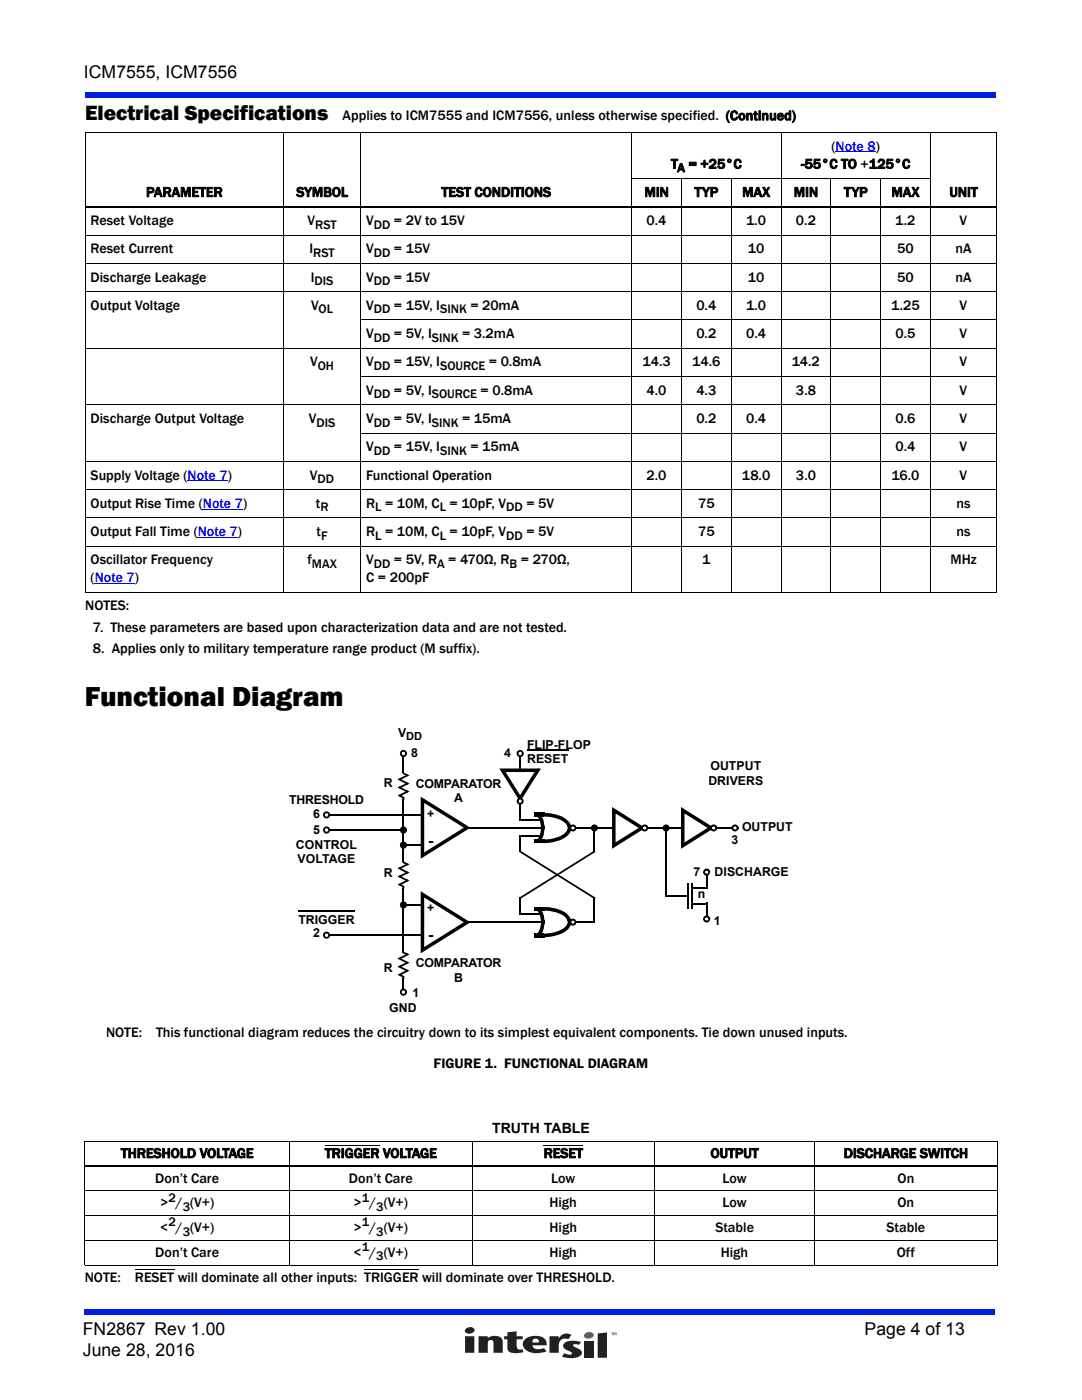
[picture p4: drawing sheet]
<svg xmlns="http://www.w3.org/2000/svg" width="216mm" height="279mm" viewBox="0 0 216 279" stroke-linecap="round" stroke-linejoin="round" font-family="sans-serif">
<g fill="#001fe0">
<path d="M16.9 261.3h181.7v1h-181.7z"/>
<path d="M16.9 18.4h181.7v1h-181.7z"/>
</g>
<path d="M92.1 264.1h31.7v8.4h-31.7z" fill="#fff"/>
<path d="M122 265.9h.4l-.2 .1v.5l-.1-.5zM122.4 265.9l.3 .4 .3-.4v.6l-.1-.5-.2 .5-.2-.5-.1 .5z" fill="#221f1f"/>
<path d="M116.7 266.2a1.06 1.06 0 0 1 1.8 .3 1.04 1.04 0 0 1-1 .7 1.04 1.04 0 0 1-1-.7z" fill="#c60b46"/>
<g fill="#221f1f">
<path d="M109.6 266.7h1.9v.4a1.74 1.74 0 0 1 2.5-.7l-.6 .9a1.28 1.28 0 0 0-1.4 0 1.28 1.28 0 0 0-.5 1.3v1.4h-1.9z"/>
<path d="M95.5 266.7h1.8v.3a2.22 2.22 0 0 1 2.9 .2l.1 .7v2.1h-1.8l-.1-2.3a.6 .6 0 0 0-.7-.2 .6 .6 0 0 0-.4 .6v1.9h-1.8z"/>
<path d="M101.2 265.9l1.9-.2v1h1.2v.6h-1.2l.1 1.6a.8 .8 0 0 0 1 .4l.3 .5-1.2 .2a1.93 1.93 0 0 1-2-.6l-.1-2.1h-.6v-.6h.6z"/>
<path d="M116.6 267.7h1.8v3.3h-1.8z"/>
<path d="M119.3 266.1l1.8-.2v5.1h-1.8z"/>
<path d="M112.5 268.2a3.6 3.6 0 0 1 3.4-.4l-.4 .6-1-.1-.1 .4a2.9 2.9 0 0 1 1.7 1.1 .94 .94 0 0 1-1 1.1 5.2 5.2 0 0 1-3-.2l.5-.6a1.64 1.64 0 0 0 1.5 .1 2.07 2.07 0 0 0-1.3-.9 .74 .74 0 0 1-.3-1.1z"/>
<path d="M92.8 266.7v3.3h1.8v-3.3zM92.9 265.3l-.1 .2a.98 .98 0 0 0 1 .7 .98 .98 0 0 0 .9-1 1.18 1.18 0 0 0-1.8 .1z"/>
<path d="M104.6 267.5a1.53 1.53 0 0 0 1 2.3l1.6 .2 1.9-.3-.6-.7-.8 .3a1.15 1.15 0 0 1-1.4-.8l2.8-.1a1.76 1.76 0 0 0-2.2-1.8 2.82 2.82 0 0 0-2.3 .9zM106.4 267.3a.67 .67 0 0 1 .8-.1 .67 .67 0 0 1 .3 .7h-1.3z"/>
</g>
<path d="M166.7 30.3h8.1M37.4 95.9h8M18.9 116.4h8M39.5 107.2h8M40.5 101.6h8" fill="none" stroke="#00f" stroke-width=".2"/>
<g fill="none" stroke="#000" stroke-width=".2">
<path d="M17 26.5h181.9M17 26.5v91.6M56.6 26.4v91.8M72 26.4v91.8M126 35.6h59.7M126.1 26.4v91.8M136 35.6v82.6M145.9 35.6v82.6M155.9 26.4v91.8M165.8 35.6v82.6M175.7 35.6v82.6M185.6 26.4v91.8"/>
<path d="M198.9 26.5v91.6M17 46.9h181.9M17 52.6h181.9M17 58.2h181.9M17 69.5h181.9M72 63.9h126.9M72 75.1h126.9M17 80.8h181.9M17 92.1h181.9M17 97.7h181.9M72 86.4h126.9M17 103.4h181.9"/>
<path d="M17 109h181.9M17 118.2h181.9"/>
</g>
<path d="M17 41.3h181.9M132.7 178.8h4.6M137.2 176.3v5M137.8 177.2h3.4M138 176.3v5M141 174.4v3M137.8 180.4h3.4M141 180.2v3" fill="none" stroke="#000" stroke-width=".36"/>
<path d="M106.6 167.6h.7v.7h-.7zM106.6 162.2h2.1v.7h-2.1zM106.6 167.6h2.1v.7h-2.1zM106.7 162.2h.3v.7h-.3zM107.9 165.3h.7v.4l-.7-.2 .7 .1v.3l.1-.6-.1 .7-.7-.1h.7l-.1 .3-.6-.1 .7 .1-.1 .2 .1-.7-.1 .9-.7-.2 .7 .2-.1 .2v.2l-.7-.3 .7 .2-.1 .2-.3 .5-.5-.4 .6 .4-.2 .2-.5-.5 .5 .4-.2 .3-.4-.6 .5 .5-.4 .3-.2-.7 .2 .6-.4 .2v-.7h.1l.1 .6-.2-.6 .1-.1 .3 .7-.4-.6 .2-.1 .3 .6-.4-.6 .2-.1 .5 .5-.6-.4 .2-.2 .5 .5-.6-.4 .1-.1 .6 .4-.6-.4 .2-.3-.1 .2v-.1l.6 .3-.6-.3 .1-.2 .7 .3-.7-.3 .1-.1 .6 .2-.6-.2 .1-.3 .6 .2-.6-.1v-.3l.7 .2-.7-.2v-.1l.7 .2-.7-.1 .1-.3v.1v-.1l.7 .1h-.7v-.3l.7 .1-.7-.1v-.1h.7h-.7v-.3l.7 .1h-.7zM107.9 164.9h.7v.4h-.7zM108 162.2h.5v.7h-.5zM108 167.6h.7v.7h-.7zM108.3 167.6h.5l.1 .7-.1-.7 .6-.1v.7l-.1-.7h.4l.1 .7-.1-.7 .3-.1 .1 .7-.2-.7h.4l.2 .6-.2-.6 .3-.1 .2 .7-.2-.7 .7-.2 .3 .6-.3-.6 .4-.2 .3 .7-.3-.7 .4-.2 .3 .6-.4-.5 .3-.2 .4 .6-.5-.6 .4-.2 .4 .6-.5-.5 .2-.2h-.1h.1l.5 .5-.5-.5 .2-.2-.1 .1 .1-.1 .5 .5-.6-.4 .2-.2 .5 .5-.5-.5 .1-.1 .6 .3-.6-.3 .1-.3 .7 .2-.7-.1 .1-.3 .6 .3-.6-.2h.7h-.7v-.3h.7v.3l-.7-.2 .7 .1-.1 .4-.7-.3 .7 .2-.5 .9-.5-.5 .5 .4-.1 .2-.1 .1-.4-.6 .5 .5-.1 .1-.1 .1-.5-.6 .5 .6-.1 .1-.3 .1-.3-.6 .4 .6-.2 .1-.1 .1-.3-.6 .3 .6-.7 .3-.2-.6 .2 .6-.1 .1-.3-.7 .3 .7h-.1l-1 .3-.2-.7 .2 .7-.4 .1v-.7l.1 .7h-.4l-.1-.7 .1 .7-.3 .1-.1-.7 .1 .7h-.4v-.7v.7l-.9 .1zM107 162.2l.2 .1-.2 .6 .1-.6h.1l.4 .2-.5 .4 .4-.5 .4 .3-.6 .4 .6-.4 .1 .2-.6 .3 .6-.4 .3 .6v-.1v.1l-.6 .3 .6-.3 .1 .3-.7 .1 .7-.2 .2 .9-.1-.5v.1l-.7 .2 .7-.2 .1 .7v-.5v.1l-.7 .1 .7-.1v.3h-.7l.7-.1v.1l-.7 .1 .7-.1v.6h-.6h.6h-.6v-.4l.6-.1-.6 .2-.1-.5h.7l-.7 .1v-.2l.6-.2-.6 .2-.1-.3 .7-.1-.7 .1v-.1l.7-.2-.7 .3-.1-.4 .7-.2-.7 .2 .1 .2-.2-.3 .7-.3-.7 .3-.1-.2 .6-.4-.6 .4 .6-.5-.6 .4h-.1l.2 .1-.2-.2 .5-.4-.5 .4-.1-.2 .5-.4-.5 .5 .4-.6-.4 .6-.2-.2 .3-.6-.2 .7-.1-.1 .1-.6v.7l-.3-.1zM113.3 164.9h.7v.4h-.7zM108.5 162.2l.4 .1-.1 .7v-.7h.4v.7v-.7h.2l.7 .1-.2 .7 .2-.7 .3 .1-.1 .6 .1-.6 .7 .1-.2 .7 .2-.7 .5 .2-.2-.1 .2 .1-.3 .6 .2-.6h.3l.1 .1-.4 .6 .3-.6 .5 .1h-.2l.3 .1-.4 .6 .4-.6 .1 .1 .2 .1-.5 .6 .4-.6 .3 .2 .2 .1-.5 .5 .5-.5 .6 .6 .3 1.1h-.7h.7h-.7v-.2l.7-.1-.7 .2v-.1l.7-.2-.7 .2-.1-.2 .7-.2-.6 .3-.2-.4 .5-.4-.5 .4-.1-.2 .5-.4-.5 .5-.3-.3 .4-.6-.4 .6-.2-.2 .4-.5-.3 .6-.5-.3 .4-.6-.3 .6-.3-.1 .4-.7-.3 .7-.2-.1 .3-.6-.3 .6h-.1l.2-.7-.2 .7-.3-.2 .3-.6-.2 .7-.4-.2 .3-.6-.2 .7-.2-.1 .2-.7-.1 .7-.5-.1 .2-.7-.2 .7h-.2l.2-.7-.1 .7-.4-.1 .1-.7v.7l-.4-.1 .1-.7-.1 .7h-.1v-.7v.7h-.4l.1-.7v.7h-.4v-.7v.7l-.4-.1 .1-.7v.7h-.2z" fill="#000"/>
<path d="M84.3 159.6l8.9 5.6-8.9 5.6z" fill="#fff"/>
<path d="M80 165.1a.72 .72 0 0 1 .8-.1 .72 .72 0 0 1 .4 .7h-.3l-.3-.4-.4 .1v.4l.3 .2h.2l.2-.3h.3l-.1 .4-.4 .2a.72 .72 0 0 1-.8-.3 .72 .72 0 0 1 .1-.9zM80.9 165.7h.3zM79.9 168.3a.72 .72 0 0 1 .8-.3 .72 .72 0 0 1 .5 .7h-.3l-.2-.3-.2-.1-.3 .1v.3l.1 .3h.3l.3-.3h.3a.72 .72 0 0 1-.9 .6 .72 .72 0 0 1-.4-1zM80.9 168.7h.3zM84.1 170.5l8.9-5.6h.4l.5 .3-9.4 5.8zM83.9 159l9.5 5.9-.4 .6-8.9-5.6-.2-.3h.7v11.2l-.1 .2-.6 .4z" fill="#000"/>
<path d="M80.5 150.7v46.9M65.5 162.6h19M80.7 168.7h3.8M92.9 165.2h15.3M113.5 165.2h33.8" fill="none" stroke="#000" stroke-width=".36"/>
<g fill="#000">
<circle cx="80.5" cy="168.7" r=".53"/>
<circle cx="80.5" cy="165.6" r=".53"/>
</g>
<path d="M79.9 154h1.2v5.4h-1.2z" fill="#fff"/>
<path d="M80.3 159.6h.4v.2h-.4zM79.3 155.6l2-1 .4 .1-1.9 1-.2-.3 2.1 1-1.9 .9-.2-.3 2.1 1-1.9 .9-.2-.3 1.1 .5v.5h-.4v-.4l.3-.2-.2 .3-1.1-.5 2.1-1-.1 .3-2-.9 2.1-1-.2 .3zM80.3 153.8h.4v.5h-.4zM80.3 154.3l.3-.1 .8 .4-.1 .3-1-.4z" fill="#000"/>
<circle cx="80.5" cy="150.4" r=".53" fill="#fff"/>
<path d="M80.1 149.8a.72 .72 0 0 1 1.1 .6h-.3l-.1-.2-.3-.2-.3 .2v.2l.1 .3h.3l.3-.3h.3a.71 .71 0 0 1-1 .6 .71 .71 0 0 1-.1-1.2zM80.9 150.4h.3z" fill="#000"/>
<circle cx="65.1" cy="162.6" r=".53" fill="#fff"/>
<path d="M64.6 162.1a.72 .72 0 0 1 .8-.1 .72 .72 0 0 1 .5 .6h-.4l-.1-.3h-.3l-.2 .1-.1 .3 .1 .2 .3 .1 .3-.4h.4a.72 .72 0 0 1-1 .7 .72 .72 0 0 1-.3-1.2zM65.5 162.6h.4z" fill="#000"/>
<path d="M65.5 165.7h15.2" fill="none" stroke="#000" stroke-width=".36"/>
<circle cx="65.1" cy="165.6" r=".53" fill="#fff"/>
<path d="M64.7 165.1a.72 .72 0 0 1 .8-.1 .72 .72 0 0 1 .4 .7h-.4l-.2-.4-.4 .1-.1 .4 .3 .2h.2l.2-.3h.4l-.2 .4-.3 .2a.72 .72 0 0 1-.9-.3 .72 .72 0 0 1 .2-.9zM65.5 165.7h.4z" fill="#000"/>
<path d="M79.9 171.8h1.2v5.4h-1.2z" fill="#fff"/>
<path d="M80.3 177.4h.4v.1h-.4zM79.3 173.3l2-1 .4 .2-1.9 1-.2-.4 2.1 1.1-1.9 .9-.2-.3 2.1 .9-1.9 1-.2-.3 1.1 .4v.6h-.4v-.5l.3-.1-.2 .3-1.1-.6 2.1-.9-.1 .3-2-1 2.1-.9-.2 .3zM80.3 171.5h.4v.6h-.4zM80.3 172.1l.3-.1 .8 .3-.1 .4-1-.5z" fill="#000"/>
<path d="M103.8 150.7v13.1M103.6 166.8h4.6M103.6 163.6h4.6" fill="none" stroke="#000" stroke-width=".36"/>
<circle cx="103.8" cy="150.4" r=".53" fill="#fff"/>
<path d="M103.4 149.8a.72 .72 0 0 1 1.1 .6h-.4v-.2l-.3-.2-.3 .2-.1 .2 .2 .3h.3l.2-.3h.4a.71 .71 0 0 1-1 .6 .71 .71 0 0 1-.1-1.2zM104.1 150.4h.4z" fill="#000"/>
<path d="M100.3 153.7h7l-3.5 5.6z" fill="#fff"/>
<path d="M100 153.9l.6-.4 3.5 5.7v.3l-.3 .5zM99.6 153.4h8.3l-3.8 6.1-.6-.3 3.5-5.7 .3-.1v.7h-7l-.3-.2z" fill="#000"/>
<circle cx="103.8" cy="159.9" r=".53" fill="#fff"/>
<path d="M103.5 160.1l.2 .1-.2 .3-.2-.1zM103.6 160.3h.4v.1h-.4zM103.6 160.2l.2 .1-.1 .3-.2-.1zM103.8 160.3h.2l-.1 .3h-.2zM103.2 159.5l.3 .1-.1 .3-.3-.1h.4v.2l-.4 .1 .3-.2 .1 .2-.2 .3a.7 .7 0 0 1 .2-1.1 .7 .7 0 0 1 1 .4 .7 .7 0 0 1-.7 .9l-.2 .1v-.3h.4l-.2 .2-.1-.3 .3-.1 .1 .3-.2-.3 .2-.1 .3 .2-.4-.2 .1-.2 .4 .1h-.4v-.2l.4-.1-.4 .1-.1-.2 .3-.2-.2 .3-.2-.1 .2-.4-.1 .4-.3-.1v-.3l.1 .3-.2 .1-.1-.3 .2 .3-.2 .1z" fill="#000"/>
<circle cx="114.3" cy="165.2" r=".53" fill="#fff"/>
<path d="M103.6 169.9h.4v.2h-.4zM114.7 165.4l.3 .1-.2 .3-.3-.3zM114.7 165.2l.3 .1v.2l-.4-.1zM114.7 165.1h.3v.1h-.3zM114.7 165l.4 .1-.1 .2-.3-.1zM113.9 164.7l.2 .3-.1 .1-.3-.1h.3l-.1 .3h-.3l.3-.1 .1 .2-.3 .2 .3-.2 .1 .1-.2 .3 .2-.3 .2 .1-.1 .3v-.3h.2l.1 .3-.2-.3 .3-.1 .2 .3a.71 .71 0 0 1-1.1-.2 .71 .71 0 0 1 .4-1 .71 .71 0 0 1 .9 .6l-.3 .1-.1-.3 .3-.1-.2 .2-.2-.1 .2-.3-.1 .3-.3-.1 .1-.4v.4h-.2l-.1-.3 .2 .3-.2 .1zM118.4 169.9h.4v.2h-.4zM119 165.4l.3 .1-.2 .3-.3-.3zM119 165.2l.3 .1v.2l-.4-.1zM119 165.1h.3v.1h-.3zM119 165l.4 .1-.1 .2-.3-.1zM118.2 164.7l.2 .3-.1 .1-.3-.1h.3l-.1 .3h-.3l.3-.1 .1 .2-.3 .2 .3-.2 .1 .1-.2 .3 .2-.3 .2 .1-.1 .3v-.3h.2l.1 .3-.2-.3 .3-.1 .2 .3a.71 .71 0 0 1-1.1-.2 .71 .71 0 0 1 .4-1 .71 .71 0 0 1 .9 .6l-.3 .1-.1-.3 .3-.1-.2 .2-.2-.1 .2-.3-.1 .3-.3-.1 .1-.4v.4h-.2l-.1-.3 .2 .3-.2 .1z" fill="#000"/>
<circle cx="118.6" cy="165.2" r=".53" fill="#000"/>
<path d="M103.8 166.6v3.3M118.6 165v4.9" fill="none" stroke="#000" stroke-width=".36"/>
<path d="M122.5 161.7l5.6 3.5-5.6 3.6z" fill="#fff"/>
<path d="M122.3 168.5l5.6-3.6h.4l.5 .3-6.1 3.9zM122.1 161.1l6.2 3.8-.4 .6-5.6-3.5-.2-.3h.7v7.1l-.1 .3-.6 .3z" fill="#000"/>
<circle cx="128.7" cy="165.2" r=".53" fill="#fff"/>
<path d="M129 165.4l.3 .1-.2 .3-.3-.3zM129 165.2l.3 .1v.2l-.4-.1zM129 165.1h.4v.1h-.4zM129.1 165l.3 .1-.1 .2-.3-.1zM128.2 164.7l.3 .3-.2 .1-.3-.1h.3v.3h-.4l.4-.1v.2l-.3 .2 .3-.2 .2 .1-.3 .3 .2-.3 .2 .1-.1 .3v-.3h.3v.3l-.1-.3 .2-.1 .2 .3a.71 .71 0 0 1-1.1-.2 .71 .71 0 0 1 .4-1.1 .71 .71 0 0 1 .9 .7l-.3 .1-.1-.3 .4-.1-.3 .2-.2-.1 .3-.3-.2 .3-.2-.1 .1-.4v.4h-.3l-.1-.3 .2 .3-.2 .1zM133.2 165.4l.3 .1-.1 .3-.3-.3zM133.3 165.2l.3 .1-.1 .2-.3-.1zM133.3 165.1h.3v.1h-.3zM133.3 165l.3 .1v.2l-.3-.1zM132.5 164.7a.7 .7 0 0 1 1.1 .5l-.3 .1-.1-.3 .3-.1-.3 .2-.1-.1 .2-.3-.2 .3-.2-.1 .1-.4v.4h-.2l-.1-.3 .2 .3-.2 .1-.3-.3 .3 .3-.1 .1-.4-.1h.4l-.1 .3h-.3l.3-.1 .1 .2-.3 .2 .3-.2 .1 .1-.2 .3 .2-.3 .2 .1-.1 .3v-.3h.2l.1 .3-.2-.3 .2-.1 .3 .3a.7 .7 0 0 1-1-.1 .7 .7 0 0 1 .1-1z" fill="#000"/>
<circle cx="132.9" cy="165.2" r=".53" fill="#000"/>
<path d="M136.2 161.7l5.7 3.5-5.7 3.6z" fill="#fff"/>
<path d="M136 168.5l5.7-3.6h.3l.5 .3-6.1 3.9zM135.9 161.1l6.1 3.8-.3 .6-5.7-3.5-.1-.3h.7v7.1l-.2 .3-.5 .3z" fill="#000"/>
<circle cx="142.4" cy="165.2" r=".53" fill="#fff"/>
<path d="M142.7 165.4l.3 .1-.1 .3-.3-.3zM142.8 165.2l.3 .1-.1 .2-.3-.1zM142.8 165.1h.3v.1h-.3zM142.8 165l.4 .1-.1 .2-.3-.1zM141.9 164.7l.3 .3-.1 .1-.3-.1h.3l-.1 .3h-.3l.3-.1 .1 .2-.3 .2 .3-.2 .1 .1-.2 .3 .2-.3 .2 .1-.1 .3v-.3h.2l.1 .3-.2-.3 .2-.1 .3 .3a.71 .71 0 0 1-1.1-.2 .71 .71 0 0 1 .4-1.1 .71 .71 0 0 1 .9 .7l-.3 .1-.1-.3 .3-.1-.3 .2-.1-.1 .2-.3-.2 .3-.2-.1 .1-.4v.4h-.2l-.1-.3 .2 .3-.2 .1z" fill="#000"/>
<circle cx="146.7" cy="165.2" r=".53" fill="#fff"/>
<g fill="#000">
<path d="M147 165.4l.3 .1-.2 .3-.2-.3zM147 165.2l.4 .1-.1 .2-.3-.1zM147 165.1h.4v.1h-.4zM147.1 165l.3 .1v.2l-.4-.1zM146.2 164.7a.7 .7 0 0 1 1.2 .5l-.4 .1v-.3l.3-.1-.3 .2-.1-.1 .2-.3-.2 .3-.2-.1 .1-.4v.4h-.3v-.3l.1 .3-.2 .1-.2-.3 .3 .3-.2 .1-.3-.1h.3v.3h-.4l.4-.1v.2l-.3 .2 .3-.2 .2 .1-.3 .3 .2-.3 .2 .1-.1 .3v-.3h.3l.1 .3-.2-.3 .2-.1 .2 .3a.7 .7 0 0 1-1-.1 .7 .7 0 0 1 .1-1zM106.6 181h.7v.7h-.7zM106.6 186.4h2.1v.7h-2.1zM106.6 181h2.1v.7h-2.1zM106.7 186.3h.3v.7h-.3zM107 181l.5 .1-.2-.1 .5 .4-.5 .5 .4-.6 .2 .2-.5 .4 .5-.4 .2 .3-.6 .4 .5-.5 .1 .1 .3 .5-.7 .2 .7-.2 .1 .4-.7 .2 .7-.3 .1 .8-.1-.5 .1 .4-.7 .1 .7-.1v.4h-.7l.7-.1v.3h-.7v-.1h.7l-.7 .1v-.3h.7h-.7v-.4h.7l-.7 .1-.1-.3 .7-.1-.7 .1v-.1l.7-.1-.7 .2v-.3l.6-.1-.6 .2-.1-.4 .6-.2-.6 .3-.1-.1 .7-.3-.7 .3-.1-.3 .6-.3-.5 .4-.2-.2 .6-.3-.6 .3 .6-.4-.6 .4-.1-.2 .6-.4-.5 .5-.2-.1 .5-.5-.4 .5-.2-.1 .4-.6-.4 .6 .3-.6-.3 .6h-.1l.2-.7-.1 .7h-.1zM107.9 183.6h.7v.4h-.7zM107.9 183.9h.7v.5h-.7z"/>
<path d="M108 186.3h.5v.7h-.5zM108 181h.7v.7h-.7zM108.3 181l.9 .1v.7v-.7h.4l-.1 .7 .1-.7 .5 .1-.1 .7 .1-.7h.3l-.1 .7 .1-.7 1 .3h.2l-.3 .7 .2-.7 .3 .2-.1-.1 .1 .1-.2 .6 .2-.6 .6 .2 .1 .1-.3 .6 .3-.7 .3 .2-.4 .6 .3-.6 .2 .1 .2 .2-.5 .5 .5-.5 .5 .5 .3 .6-.7 .3 .7-.3 .1 .3v.1l-.7 .1 .7-.2v.2h-.7v-.2h.7l-.7 .1 .6-.3-.6 .3-.1-.3 .7-.2-.7 .3-.1-.4 .6-.3-.6 .4-.1-.2 .5-.4-.5 .5-.3-.4 .5-.4-.5 .5-.2-.2 .5-.5-.4 .5-.4-.2 .5-.5-.4 .5-.3-.1 .4-.6-.3 .6-.4-.2 .3-.6-.3 .7-.3-.2 .3-.6-.3 .6-.3-.1 .3-.6-.2 .6-.6-.1 .2-.7-.2 .7-.2-.1 .2-.6-.1 .6h-.4l.2-.7-.1 .7-.4-.1 .1-.7-.1 .7h-.1l.1-.7-.1 .7h-.4l.1-.7v.7l-.6-.1 .1-.7-.1 .7h-.5zM108 184h.6v.6l.1-.7-.1 .8-.7-.1h.7v.3l.1-.6-.2 .7-.6-.1 .7 .1-.1 .1 .1-.6-.1 .9-.1 .2-.7-.2 .7 .2v.2l-.7-.2 .6 .2v.1l-.3 .6-.6-.5 .6 .4-.1 .2-.6-.5 .6 .4-.4 .4-.4-.6 .5 .5-.6 .2 .1-.7v.7l-.1-.6 .2-.1 .2 .6-.3-.5 .2-.2 .4 .5-.4-.5 .5 .4-.5-.4 .1-.2 .5 .5-.5-.4 .1-.2 .5 .5-.5-.4 .1-.3 .7 .3-.7-.3 .1-.2 .7 .3-.7-.3 .1-.3 .7 .2-.7-.2v-.2l.7 .1-.7-.1 .1-.2v.1v-.1l.7 .1-.7-.1v-.1l.7 .1-.7-.1v-.3l.7 .2-.7-.2 .1-.1 .6 .1h-.6zM113.3 183.6h.7v.4h-.7zM113.3 184h.7v.4h-.7zM108.5 186.3h.3v.7v-.7h.6v.7l-.1-.7 .4-.1v.7v-.7h.1l.1 .7-.1-.7 .5-.1 .1 .7-.1-.7h.3l.2 .6-.2-.6 .5-.2 .1 .7-.2-.7h.2l.2 .7-.3-.7 .4-.1 .2 .7-.3-.7 .3-.1 .2 .7-.2-.7 .1-.1 .3 .7-.3-.7h.2l.3 .6-.4-.6 .3-.2 .3 .7-.3-.6 .1-.1 .3 .6-.4-.6 .4-.2 .3 .6-.4-.5 .2-.2h-.1h.1l.4 .5-.4-.5 .2-.2-.1 .1 .1-.1 .4 .6-.4-.5v-.1l.5 .5-.5-.5 .2-.3 .5 .5-.5-.4 .2-.4 .6 .3-.7-.3 .1-.2 .7 .2-.7-.1v-.2h.7l-.1 .6-.6 .8-.1 .1-.4-.5 .5 .5-.1 .1-.1 .1-.5-.5 .5 .5-.1 .1-.3 .1-.4-.6 .5 .6-.4 .2-.4-.6 .4 .6-.6 .3-.3-.7 .4 .7h-.1l-.3 .1-.2-.7 .3 .7-.2 .1h-.3l-.2-.6 .2 .6-.5 .2-.2-.7 .2 .7-.5 .1-.2-.7 .2 .7-.9 .1v-.7v.7h-.7z"/>
</g>
<path d="M84.3 178.5l8.9 5.6-8.9 5.5z" fill="#fff"/>
<path d="M84.5 178.2l9.4 5.9-.5 .3h-.4l-8.9-5.6zM79.9 180.2a.72 .72 0 0 1 .8-.3 .72 .72 0 0 1 .5 .7h-.3l-.2-.3h-.2l-.3 .1v.2l.1 .3 .3 .1 .3-.4h.3a.72 .72 0 0 1-.9 .7 .72 .72 0 0 1-.4-1.1zM80.9 180.6h.3zM83.9 177.9l.6 .3 .1 .3v11.1h-.7l.2-.3 8.9-5.5 .4 .6-9.5 5.9z" fill="#000"/>
<path d="M65.5 186.6h19M80.7 180.6h3.8M93.2 184.1h15" fill="none" stroke="#000" stroke-width=".36"/>
<circle cx="80.5" cy="180.6" r=".53" fill="#000"/>
<circle cx="65.1" cy="186.6" r=".53" fill="#fff"/>
<path d="M64.8 186a.72 .72 0 0 1 1.1 .6h-.4l-.1-.2-.3-.1-.3 .2v.2l.1 .2 .4 .1 .2-.4h.4a.71 .71 0 0 1-1.1 .7 .71 .71 0 0 1 0-1.3zM65.5 186.6h.4z" fill="#000"/>
<path d="M59.5 181.9h11.3" fill="none" stroke="#000" stroke-width=".25"/>
<path d="M103.8 179.1v3.5M118.6 179.1v4.8M103.6 182.5h4.6" fill="none" stroke="#000" stroke-width=".36"/>
<path d="M79.9 189.8h1.2v5.4h-1.2z" fill="#fff"/>
<path d="M80.3 195.3h.4v.2h-.4zM79.3 191.3l2-1 .4 .2-1.9 1-.2-.4 2.1 1.1-1.9 .9-.2-.3 2.1 .9-1.9 1-.2-.3 1.1 .4v.5h-.4v-.4l.3-.1-.2 .3-1.1-.6 2.1-.9-.1 .3-2-1 2.1-.9-.2 .3zM80.3 189.5h.4v.6h-.4zM80.3 190.1l.3-.2 .8 .4-.1 .3-1-.4z" fill="#000"/>
<circle cx="80.5" cy="198" r=".53" fill="#fff"/>
<path d="M80 197.5l.7-.2 .5 .5v.2h-.3l-.3-.3-.4 .1v.3l.2 .3 .3-.1 .2-.3h.3a.71 .71 0 0 1-.6 .7 .71 .71 0 0 1-.8-.5v-.4zM80.9 198h.3z" fill="#000"/>
<path d="M114.2 184.1h4.6" fill="none" stroke="#000" stroke-width=".36"/>
<circle cx="114.3" cy="184" r=".53" fill="#fff"/>
<path d="M103.7 169.7l.2 .1-.2 .3-.2-.1zM103.9 169.8l14.8 9.3-.2 .3-14.8-9.3zM103.5 179.2l.2-.1 .2 .3-.2 .1zM118.7 179.1l.2 .1-.2 .3-.2-.1zM118.5 169.8l.2-.1 .2 .3-.2 .1zM103.7 179.1l14.8-9.3 .2 .3-14.8 9.3zM114.7 183.9h.3v.1h-.3zM114.5 183.7l.3-.2 .2 .3-.3 .1zM114.6 183.9l.4-.1v.2l-.3 .1zM114.7 184.1l.3-.1 .1 .1-.4 .2zM113.9 183.5a.66 .66 0 0 1 .9 0l-.2 .3-.3-.1 .2-.3-.1 .3h-.2v-.4l.1 .4-.2 .1-.2-.3 .2 .2-.1 .2-.3-.2 .3 .2-.1 .2-.3-.1h.3l.1 .2-.3 .1 .3-.1 .1 .1-.2 .3 .1-.3 .3 .1-.2 .3 .1-.3h.2v.3v-.3l.2-.1 .1 .3-.2-.3 .2-.1 .2 .2-.3-.2 .1-.2h.3a.71 .71 0 0 1-.9 .7 .71 .71 0 0 1-.2-1.2z" fill="#000"/>
<circle cx="141" cy="174" r=".53" fill="#fff"/>
<path d="M141.4 174.2l.2 .1-.1 .3-.3-.3zM141.4 174l.3 .1-.1 .2-.3-.1zM141.4 173.9h.3v.2h-.3zM141.4 173.8l.4 .1-.1 .2-.3-.1zM140.6 173.5a.7 .7 0 0 1 1.1 .5l-.3 .1-.1-.2 .3-.2-.2 .2-.2-.2 .2-.2-.2 .3-.2-.1 .1-.3v.3h-.2l-.1-.3 .2 .3-.2 .1-.3-.3 .3 .2-.1 .2-.3-.1 .3 .1-.1 .2h-.3l.3-.1 .1 .2-.3 .2 .3-.2 .1 .1-.2 .3 .2-.3 .2 .1-.1 .4v-.4h.2l.1 .3-.2-.3 .2-.1 .3 .3a.67 .67 0 0 1-1.1-.3 .71 .71 0 0 1 .2-.8z" fill="#000"/>
<circle cx="141" cy="183.4" r=".53" fill="#fff"/>
<path d="M141.4 183.5l.2 .2-.1 .2-.3-.2zM141.4 183.3l.3 .1-.1 .3-.3-.1zM141.4 183.2h.3v.2h-.3zM141.4 183.2l.4 .1-.1 .1-.3-.1zM140.6 182.8a.7 .7 0 0 1 1.1 .5l-.3 .2-.1-.3 .3-.1-.2 .2-.2-.2 .2-.3-.2 .4-.2-.2 .1-.3v.4h-.2l-.1-.4 .2 .3-.2 .2-.3-.3 .3 .2-.1 .2-.3-.2 .3 .1-.1 .3-.3-.1 .3-.1 .1 .3-.3 .1 .3-.2 .1 .2-.2 .3 .2-.3 .2 .1-.1 .3v-.4h.2l.1 .4-.2-.3 .2-.1 .3 .2a.7 .7 0 0 1-1-.1 .7 .7 0 0 1 .1-1z" fill="#000"/>
<path d="M132.9 165.2v13.7M16.9 232.7h182.1" fill="none" stroke="#000" stroke-width=".36"/>
<path d="M105.2 149.8h8.2" fill="none" stroke="#000" stroke-width=".25"/>
<g fill="none" stroke="#000" stroke-width=".2">
<path d="M16.9 227.8h182.1M16.9 237.7h182.1M16.9 227.8v24.6M57.8 227.7v24.8M64.8 228.7h10.9M94.2 227.7v24.8M108.5 228.7h7.8M130.6 227.7v24.8M162.6 227.7v24.8M199 227.8v24.6M16.9 242.6h182.1M16.9 247.5h182.1"/>
<path d="M16.9 252.5h182.1M26.9 253.4h7.8M72.6 253.4h10.9"/>
</g>
<text font-size="5.6" x="16.9" y="141">Functional Diagram</text>
<text font-size="4.2" x="17" y="24">Electrical Specifications</text>
<g font-size="3.5">
<text x="16.7" y="15.6">ICM7555, ICM7556</text>
<text x="16.5" y="266.5">FN2867 Rev 1.00</text>
<text x="172.5" y="266.5">Page 4 of 13</text>
<text x="16.5" y="270.7">June 28, 2016</text>
</g>
<g font-size="3.2">
<text x="85.4" y="168.9">-</text>
<text x="85.4" y="187.6">-</text>
</g>
<g font-size="2.8">
<text x="68.3" y="24">Applies to ICM7555 and ICM7556, unless otherwise specified. (Continued)</text>
<text x="133.9" y="33.6">T</text>
<text x="159.9" y="33.6">-55°C TO +125°C</text>
<text x="165.9" y="30.1">(Note 8)</text>
<text x="29.1" y="39.3">PARAMETER</text>
<text x="59.1" y="39.3">SYMBOL</text>
<text x="88.1" y="39.3">TEST CONDITIONS</text>
<text x="128.6" y="39.3">MIN</text>
<text x="138.6" y="39.3">TYP</text>
<text x="148.1" y="39.3">MAX</text>
<text x="158.4" y="39.3">MIN</text>
<text x="168.4" y="39.3">TYP</text>
<text x="177.9" y="39.3">MAX</text>
<text x="189.4" y="39.3">UNIT</text>
<text x="18.1" y="44.9">Reset Voltage</text>
<text x="61.4" y="44.9">V</text>
<text x="73.1" y="44.9">V</text>
<text x="129" y="44.9">0.4</text>
<text x="148.9" y="44.9">1.0</text>
<text x="158.8" y="44.9">0.2</text>
<text x="178.6" y="44.9">1.2</text>
<text x="191.5" y="44.9">V</text>
<text x="18.1" y="50.6">Reset Current</text>
<text x="61.7" y="50.6">I</text>
<text x="73.1" y="50.6">V</text>
<text x="149.2" y="50.6">10</text>
<text x="179" y="50.6">50</text>
<text x="190.6" y="50.6">nA</text>
<text x="18.1" y="56.2">Discharge Leakage</text>
<text x="62" y="56.2">I</text>
<text x="73.1" y="56.2">V</text>
<text x="78.6" y="56.2">= 15V</text>
<text x="149.2" y="56.2">10</text>
<text x="179" y="56.2">50</text>
<text x="190.6" y="56.2">nA</text>
<text x="18.1" y="61.8">Output Voltage</text>
<text x="62.1" y="61.8">V</text>
<text x="73.1" y="61.8">V</text>
<text x="139" y="61.8">0.4</text>
<text x="148.9" y="61.8">1.0</text>
<text x="177.8" y="61.8">1.25</text>
<text x="191.5" y="61.8">V</text>
<text x="73.1" y="67.5">V</text>
<text x="139" y="67.5">0.2</text>
<text x="148.9" y="67.5">0.4</text>
<text x="178.7" y="67.5">0.5</text>
<text x="191.5" y="67.5">V</text>
<text x="61.9" y="73.1">V</text>
<text x="73.1" y="73.1">V</text>
<text x="78.6" y="73.1">= 15V, I</text>
<text x="97.6" y="73.1">= 0.8mA</text>
<text x="128.2" y="73.1">14.3</text>
<text x="138.1" y="73.1">14.6</text>
<text x="158" y="73.1">14.2</text>
<text x="191.5" y="73.1">V</text>
<text x="73.1" y="78.8">V</text>
<text x="129" y="78.8">4.0</text>
<text x="139" y="78.8">4.3</text>
<text x="158.8" y="78.8">3.8</text>
<text x="191.5" y="78.8">V</text>
<text x="18.1" y="84.4">Discharge Output Voltage</text>
<text x="61.6" y="84.4">V</text>
<text x="73.1" y="84.4">V</text>
<text x="139" y="84.4">0.2</text>
<text x="148.9" y="84.4">0.4</text>
<text x="178.7" y="84.4">0.6</text>
<text x="191.5" y="84.4">V</text>
<text x="18.1" y="95.7">Supply Voltage (Note 7)</text>
<text x="61.8" y="95.7">V</text>
<text x="73.1" y="90.1">V</text>
<text x="73.1" y="95.7">Functional Operation</text>
<text x="78.6" y="90.1">= 15V, I</text>
<text x="93.9" y="90.1">= 15mA</text>
<text x="129" y="95.7">2.0</text>
<text x="148.1" y="95.7">18.0</text>
<text x="158.8" y="95.7">3.0</text>
<text x="177.9" y="95.7">16.0</text>
<text x="178.7" y="90.1">0.4</text>
<text x="191.5" y="90.1">V</text>
<text x="191.5" y="95.7">V</text>
<text x="18.1" y="101.4">Output Rise Time (Note 7)</text>
<text x="63" y="101.4">t</text>
<text x="73.1" y="101.4">R</text>
<text x="139.3" y="101.4">75</text>
<text x="190.9" y="101.4">ns</text>
<text x="18.1" y="107">Output Fall Time (Note 7)</text>
<text x="63.2" y="107">t</text>
<text x="73.1" y="107">R = 10M, C</text>
<text x="89.7" y="107">= 10pF, V</text>
<text x="105.1" y="107">= 5V</text>
<text x="139.3" y="107">75</text>
<text x="190.9" y="107">ns</text>
<text x="18.1" y="112.6">Oscillator Frequency</text>
<text x="61.3" y="112.6">f</text>
<text x="73.1" y="112.6">V</text>
<text x="140.1" y="112.6">1</text>
<text x="189.6" y="112.6">MHz</text>
<text x="18.1" y="116.2">(Note 7)</text>
<text x="73.1" y="116.2">C = 200pF</text>
<text x="17" y="121.8">NOTES:</text>
<text x="18.5" y="126.1">7. These parameters are based upon characterization data and are not tested.</text>
<text x="18.5" y="130.3">8. Applies only to military temperature range product (M suffix).</text>
<text x="21.2" y="207">NOTE:</text>
<text x="31.2" y="207">This functional diagram reduces the circuitry down to its simplest equivalent components. Tie down unused inputs.</text>
<text x="86.5" y="213.1">FIGURE 1. FUNCTIONAL DIAGRAM</text>
<text x="98.2" y="226.1">TRUTH TABLE</text>
<text x="24.1" y="231.1">THRESHOLD VOLTAGE</text>
<text x="64.8" y="231.1">TRIGGER VOLTAGE</text>
<text x="108.5" y="231.1">RESET</text>
<text x="141.8" y="231.1">OUTPUT</text>
<text x="168.4" y="231.1">DISCHARGE SWITCH</text>
<text x="31" y="236">Don’t Care</text>
<text x="69.6" y="236">Don’t Care</text>
<text x="110" y="236">Low</text>
<text x="144.2" y="236">Low</text>
<text x="179.1" y="236">On</text>
<text x="31.9" y="240.9">&gt; / (V+)</text>
<text x="31.9" y="245.9">&lt; /</text>
<text x="70.6" y="240.9">&gt; / (V+)</text>
<text x="70.6" y="245.9">&gt; /</text>
<text x="109.6" y="240.9">High</text>
<text x="109.7" y="245.9">High</text>
<text x="142.7" y="245.9">Stable</text>
<text x="144.2" y="240.9">Low</text>
<text x="176.9" y="245.9">Stable</text>
<text x="179.1" y="240.9">On</text>
<text x="31" y="250.8">Don’t Care</text>
<text x="70.6" y="250.8">&lt; /</text>
<text x="109.6" y="250.8">High</text>
<text x="143.8" y="250.8">High</text>
<text x="178.9" y="250.8">Off</text>
<text x="16.9" y="255.8">NOTE:</text>
<text x="26.9" y="255.8">RESET will dominate all other inputs: TRIGGER will dominate over THRESHOLD.</text>
</g>
<g font-size="2.5">
<text x="135.1" y="34.3">A = +25°C</text>
<text x="62.9" y="45.6">RST</text>
<text x="74.6" y="45.6">DD = 2V to 15V</text>
<text x="62.5" y="51.3">RST</text>
<text x="74.6" y="51.3">DD = 15V</text>
<text x="62.8" y="56.9">DIS</text>
<text x="74.6" y="56.9">DD</text>
<text x="63.6" y="62.5">OL</text>
<text x="74.6" y="62.5">DD = 15V, ISINK = 20mA</text>
<text x="74.6" y="68.2">DD = 5V, ISINK = 3.2mA</text>
<text x="63.4" y="73.9">OH</text>
<text x="74.6" y="73.9">DD</text>
<text x="87.8" y="73.9">SOURCE</text>
<text x="74.6" y="79.5">DD = 5V, ISOURCE = 0.8mA</text>
<text x="63.2" y="85.1">DIS</text>
<text x="74.6" y="85.1">DD = 5V, ISINK = 15mA</text>
<text x="74.6" y="90.8">DD</text>
<text x="87.8" y="90.8">SINK</text>
<text x="63.4" y="96.4">DD</text>
<text x="63.9" y="102.1">R</text>
<text x="64.1" y="107.7">F</text>
<text x="74.9" y="102.1">L = 10M, CL = 10pF, VDD = 5V</text>
<text x="74.9" y="107.7">L</text>
<text x="87.8" y="107.7">L</text>
<text x="101" y="107.7">DD</text>
<text x="62.2" y="113.3">MAX</text>
<text x="74.6" y="113.3">DD = 5V, RA = 470Ω, RB = 270Ω,</text>
<text x="79.4" y="147">V</text>
<text x="105.2" y="149.5">FLIP-FLOP</text>
<text x="82.1" y="151.1">8</text>
<text x="100.6" y="151.1">4</text>
<text x="105.2" y="152.3">RESET</text>
<text x="141.8" y="153.7">OUTPUT</text>
<text x="57.7" y="160.4">THRESHOLD</text>
<text x="76.6" y="157.1">R</text>
<text x="83" y="157.3">COMPARATOR</text>
<text x="90.6" y="160.1">A</text>
<text x="141.4" y="156.6">DRIVERS</text>
<text x="62.5" y="163.3">6</text>
<text x="62.5" y="166.4">5</text>
<text x="85.2" y="163.3">+</text>
<text x="148.1" y="165.9">OUTPUT</text>
<text x="59.1" y="169.4">CONTROL</text>
<text x="59.4" y="172.3">VOLTAGE</text>
<text x="145.9" y="168.4">3</text>
<text x="76.6" y="175.1">R</text>
<text x="138.4" y="174.7">7</text>
<text x="139.2" y="179.3">n</text>
<text x="142.6" y="174.7">DISCHARGE</text>
<text x="59.5" y="184.4">TRIGGER</text>
<text x="85.2" y="182">+</text>
<text x="142.4" y="184.6">1</text>
<text x="62.5" y="187">2</text>
<text x="76.6" y="194">R</text>
<text x="83" y="193.1">COMPARATOR</text>
<text x="90.6" y="195.9">B</text>
<text x="77.7" y="201.9">GND</text>
<text x="82.3" y="198.9">1</text>
<text x="33.6" y="239.8">2</text>
<text x="72.2" y="239.8">1</text>
<text x="33.6" y="244.8">2</text>
<text x="36.4" y="241.7">3</text>
<text x="72.2" y="244.8">1</text>
<text x="75.1" y="241.7">3</text>
<text x="36.4" y="246.6">3(V+)</text>
<text x="72.2" y="249.7">1</text>
<text x="75.1" y="246.6">3(V+)</text>
<text x="75.1" y="251.5">3(V+)</text>
</g>
<text font-size="2.2" x="81.1" y="147.7">DD</text>
</svg>
